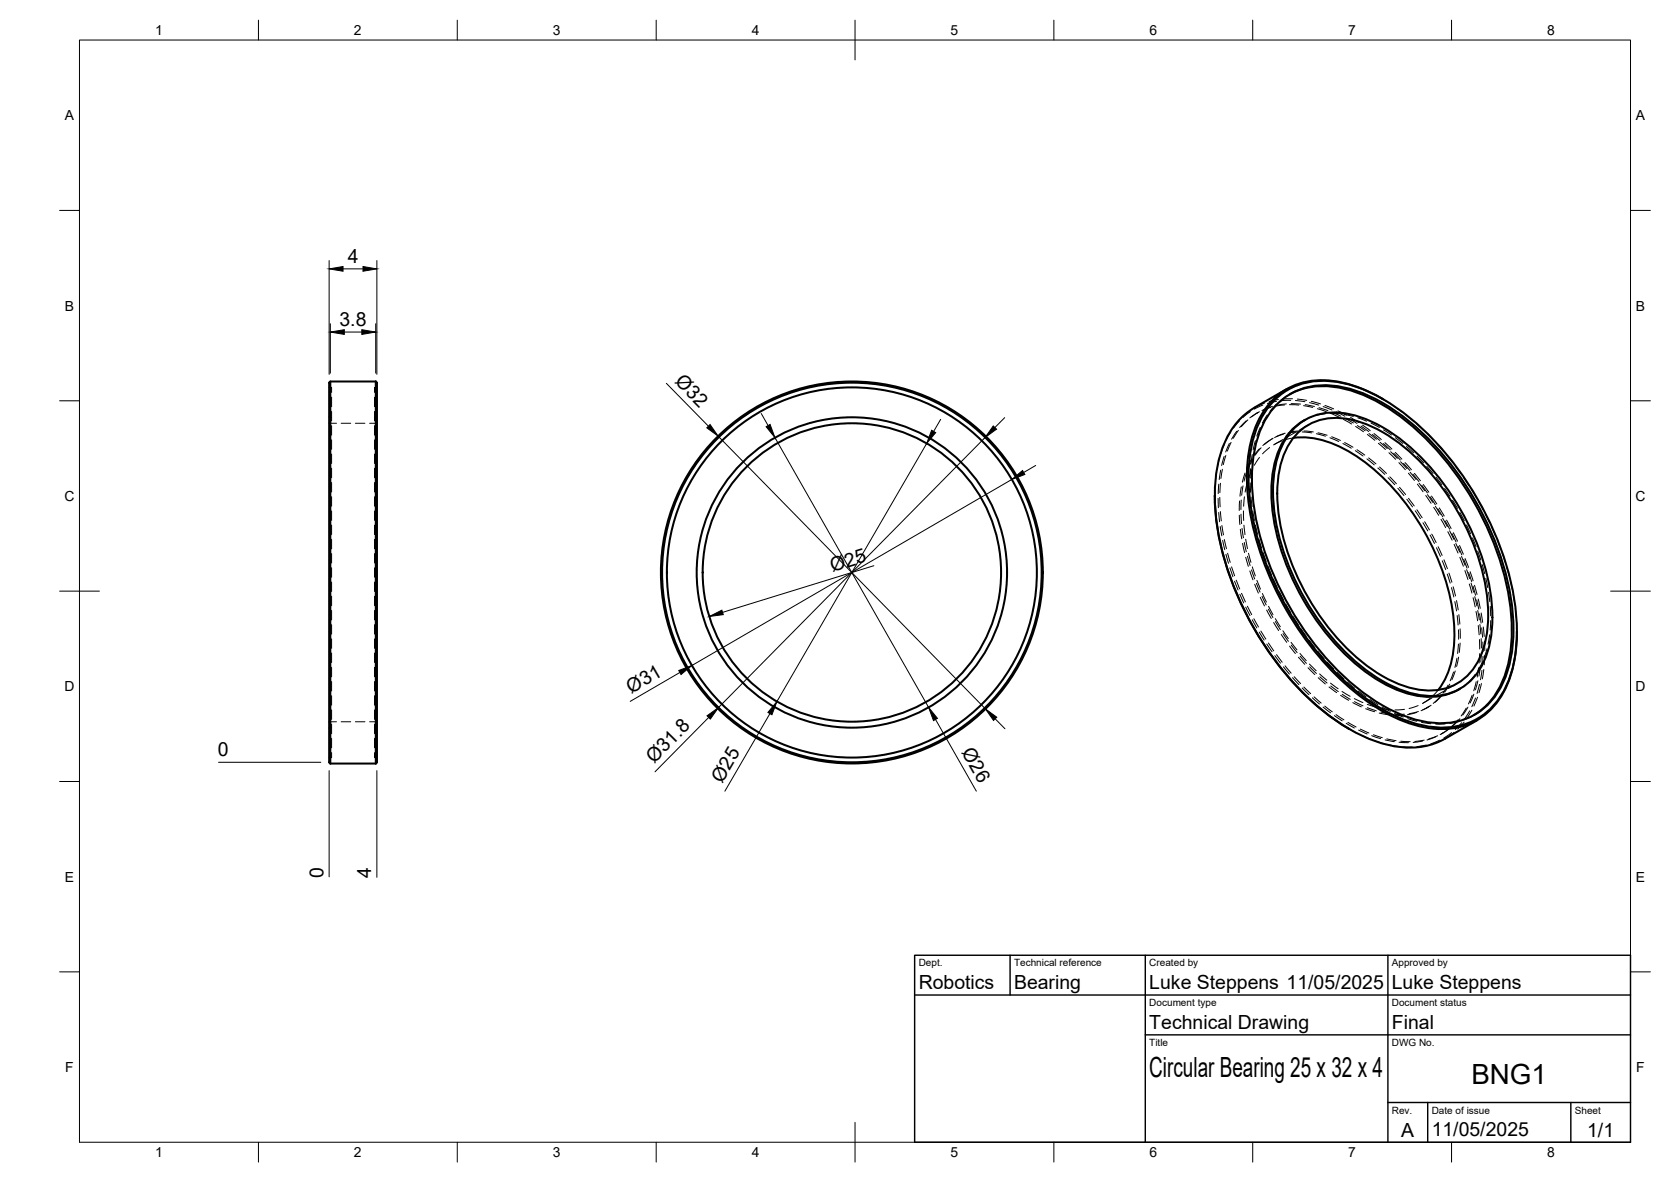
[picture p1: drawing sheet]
<svg xmlns="http://www.w3.org/2000/svg" width="420mm" height="297mm" viewBox="0 0 420 297" stroke-linecap="round" stroke-linejoin="round" font-family="sans-serif">
<!-- layer: Visible -->
<g fill="none" stroke="#000" stroke-width=".51">
<path d="M83.1 95.9v96M94.5 95.9l.3 .3v95.4l-.3 .3M94.5 95.9v96M94.5 95.9h-11.4l-.3 .3v95.4l.3 .3M323.5 97.8l-8.1 4.6a19.8 19.8 0 0 0-8.8 12.7 49.1 49.1 0 0 0 1.3 25.5 77.9 77.9 0 0 0 27.1 39.8 35.5 35.5 0 0 0 19.1 7.5 17.7 17.7 0 0 0 9.2-2.3l8.1-4.6M324.3 99.1a19.3 19.3 0 0 1 14.9-1.1 47.9 47.9 0 0 1 20.6 13.5 75.5 75.5 0 0 1 20.1 41.8 34.7 34.7 0 0 1-3 19.7 17.3 17.3 0 0 1-6.2 6.7M321 100.1a18.4 18.4 0 0 1 17.7-3.6 48.8 48.8 0 0 1 22.1 14.4 77.7 77.7 0 0 1 20.3 42.3 35.1 35.1 0 0 1-3.3 20.9 17.3 17.3 0 0 1-19.1 8.4 44.4 44.4 0 0 1-22.1-12.8 77.9 77.9 0 0 1-22.4-44.4 35.1 35.1 0 0 1 3.3-20.9l1-1.6zM321.6 101.1a17.9 17.9 0 0 1 17.3-3.5 47.6 47.6 0 0 1 21.6 14 75.7 75.7 0 0 1 19.8 41.3 34.2 34.2 0 0 1-3.2 20.3 16.9 16.9 0 0 1-18.6 8.2 43.3 43.3 0 0 1-21.6-12.4 76 76 0 0 1-21.8-43.3 34.2 34.2 0 0 1 3.2-20.4l1-1.6zM325.2 110a23.9 23.9 0 0 1 16.2 4.9 59.7 59.7 0 0 1 24.2 42 23.9 23.9 0 0 1-3.9 16.5M325.6 107.4a14.7 14.7 0 0 1 14.1-3.2 39.4 39.4 0 0 1 18.7 11.9 63.5 63.5 0 0 1 16.6 34.6 29 29 0 0 1-2.3 16.4 14.1 14.1 0 0 1-15.2 7.6 35.8 35.8 0 0 1-18.9-10.5 63.7 63.7 0 0 1-18.3-36.3 29 29 0 0 1 2.4-16.5l.8-1.5zM325.8 109.3a13.9 13.9 0 0 1 13.9-3.9 37.9 37.9 0 0 1 18.7 12 60.1 60.1 0 0 1 15.7 34.9 24.3 24.3 0 0 1-3.5 15.6 13.8 13.8 0 0 1-14.9 5.2 37.9 37.9 0 0 1-18.8-12 60.1 60.1 0 0 1-15.7-34.9 24.3 24.3 0 0 1 3.6-15.6zM327.8 105.7a16.3 16.3 0 0 0-7.4 10.9 42.9 42.9 0 0 0 2.7 24.4 62.2 62.2 0 0 0 21.3 28.6 26.9 26.9 0 0 0 16.1 5.5 14.1 14.1 0 0 0 6.6-2"/>
<path d="M328.2 105.5l-.4 .2M347.6 100.2l.2 .2M347.6 100.2a27.9 27.9 0 0 0-18.9-4.3 17.5 17.5 0 0 0-13.2 12 43.5 43.5 0 0 0-.5 24.4 78.3 78.3 0 0 0 27.6 43.1 35.7 35.7 0 0 0 19.7 7.8 17.3 17.3 0 0 0 17-11.8 33.9 33.9 0 0 0 2.1-12.5M305.4 124.5a69.8 69.8 0 0 0 11.4 36 66.8 66.8 0 0 0 22.5 22.7M381.4 158.7v.2M83.1 191.9h11.4"/>
<circle cx="214.2" cy="143.9" r="37.5"/>
<circle cx="214.2" cy="143.9" r="47.7"/>
<circle cx="214.2" cy="143.9" r="46.5"/>
<circle cx="214.2" cy="143.9" r="48"/>
<circle cx="214.2" cy="143.9" r="39"/>
</g>
<!-- layer: Hidden -->
<g fill="none" stroke="#000" stroke-width=".25">
<path d="M82.8 97.4h.6v1.2M83.4 99.8v2.4M94.2 99.8v2.4M94.8 97.4h-.6v1.2M324.2 99.1l-2.4 1.7M324.4 99l-.4 .2M82.8 104.9h.6M82.8 106.4h1.8M83.4 103.4v2.4M83.4 107v2.4M83.4 110.5v2.4M83.4 114.1v2.4"/>
<path d="M83.4 117.7v2.4M85.8 106.4h2.4M89.4 106.4h2.4M92.9 106.4h1.9M94.2 117.7v2.4M94.2 114.1v2.4M94.2 110.5v2.4M94.2 107v2.4M94.2 103.4v2.4M94.2 104.9h.6M305.9 118.6l-.3 2.3M306.7 115.1l-.6 2.3"/>
<path d="M306.9 118.2l-.3 2.3M307.4 117.9l-.4 2.4M307.8 114.7l-.6 2.3M307.8 111.7l-.8 2.2M308.2 114.5l-.6 2.3M309.1 111.4l-.9 2.2M309.5 108.5l-1.2 2.1M309.5 111.2l-.9 2.2M311 108.4l-1.3 2M311.4 108.1l-1.3 2M311.7 105.7l-1.5 1.9M313.1 118.9l-.7 2.3"/>
<path d="M313.4 105.8l-1.7 1.6M313.5 118.6l-.7 2.3M313.8 105.5l-1.7 1.7M314.4 103.4l-1.9 1.5M314.5 117.8l-.1 2.3M314.5 115.6l-1 2.2M314.8 118l-.9 2.2M314.9 114.2l-.3 2.4M315 115.4l-1.1 2.1M315.7 110.8l-.6 2.3M316.3 103.7l-2 1.3M316.4 103.6l-.4 .3"/>
<path d="M316.7 112.8l-1.5 1.8M316.7 103.5l-2 1.3M316.7 115l-1.3 1.9M316.9 107.4l-.9 2.2M317.1 112.5l-1.5 1.9M317.6 101.8l-2.2 1M318 101.3l-2.6 1.1M318.6 104.3l-1.2 2M319.2 112.5l-1.7 1.6M319.4 110.5l-1.9 1.5M319.5 102.4l-2.2 .8M319.9 110.3l-2 1.4"/>
<path d="M320 102.1l-2.3 .8M320.1 110.1l-.4 .3M320.9 101.6l-1.6 1.7M321 100.8l-2.3 .6M321.4 100.4l-2.3 .5M322.4 110.8l-2.2 1M322.6 110.4l-2.1 1.3M322.7 109.1l-2.2 .9M323 101.8l-2.3 .3M323.1 108.8l-2.2 .9M323.4 101.5l-2.3 .3M324.2 101.7l2.4 .1"/>
<path d="M324.5 100.6l-2.3 .1M324.6 101.5h2.4M325 100.2l-2.4 .1M325.2 110.1l-1.7 .3M325.7 100.7l2.4 .3M325.7 108.6l-2 1.2M326.2 100.3l2.3 .3M326.2 108.5l-2.3 .3M326.7 108.3l-2.4 .3M327.4 108.5l2.4 .3M327.8 101.9l2.3 .5M327.9 108.3l2.3 .2"/>
<path d="M328.2 101.7l2.3 .5M329 106.8l-2.2 1.2M329.3 101.2l2.3 .6M329.7 100.9l2.3 .6M329.7 104.8l-1.9 .9M331 109l2.3 .6M331.2 102.7l2.3 .7M331.4 108.8l2.3 .6M331.7 102.5l2.2 .7M332.7 102.2l2.2 .8M333.1 101.9l2.2 .9M333.2 104l-2.3 .4"/>
<path d="M334.4 103.9l2.4 .1M334.4 110l2.2 .9M334.6 103.9l2.1 .9M334.8 109.8l2.2 .9M335 103.6l2.2 1M336 103.5l2.1 1.1M336.4 103.3l2.2 1M337.7 111.5l2.1 1.1M337.8 105.4l2.1 1.2M337.9 104.1l2.4 .6M338.1 111.2l2.1 1.2M338.2 105.1l2.1 1.2"/>
<path d="M339.2 105.2l2 1.2M339.6 104.9l2 1.3M340.8 113.2l1.9 1.4M340.9 107.2l1.9 1.3M341.2 113l2 1.3M341.3 106.9l2 1.4M341.4 105l2.2 .8M342.2 107.1l1.9 1.3M342.6 106.8l1.9 1.4M343.7 115.3l1.8 1.5M343.8 109.2l1.9 1.4M344.1 115.1l1.9 1.5"/>
<path d="M344.2 109l1.9 1.4M344.7 106.3l2.1 1.1M345.1 109.2l1.8 1.5M345.5 109l1.8 1.5M346.5 117.6l1.7 1.6M346.6 111.4l1.8 1.6M346.9 117.4l1.7 1.6M347 111.2l1.8 1.5M347.6 100.2l2.1 1.3M347.8 111.5l1.8 1.6M347.9 108l2 1.3M348.2 111.2l1.8 1.6"/>
<path d="M349.2 113.8l1.7 1.6M349.5 119.8l1.6 1.8M349.7 113.5l1.6 1.7M350.4 113.9l1.7 1.7M350.7 102.2l1.9 1.4M350.8 113.7l1.7 1.7M350.9 110l1.8 1.4M351.7 116.3l1.7 1.7M352.2 116l1.6 1.8M352.9 116.5l1.6 1.7M353.3 116.3l1.6 1.8M353.5 104.3l1.9 1.5"/>
<path d="M353.7 112.2l1.7 1.6M354.1 118.9l1.5 1.8M354.6 118.7l1.5 1.8M355.3 119.2l1.5 1.8M355.6 119l1.5 1.8M356.3 106.6l1.7 1.6M356.3 114.6l1.6 1.7M358.8 117.2l1.5 1.8M358.9 109l1.7 1.8M361.1 119.9l1.4 1.9M361.4 111.6l1.5 1.8M363.7 114.3l1.5 1.9"/>
<path d="M365.9 117.1l1.4 1.9M83.4 121.2v2.4M83.4 124.8v2.4M83.4 128.4v2.4M83.4 132v2.4M83.4 135.5v2.4M83.4 139.1v2.4M94.2 139.1v2.4M94.2 135.5v2.4M94.2 132v2.4M94.2 128.4v2.4M94.2 124.8v2.4"/>
<path d="M94.2 121.2v2.4M305.5 122.1l-.1 2.6M306.3 125.2v2.4M306.4 128.8l.3 2.3M306.5 121.7l-.2 2.3M306.7 125l.1 2.4M306.8 132.3l.4 2.3M306.9 128.6l.2 2.3M306.9 121.4l-.2 2.4M307.2 132.1l.4 2.3M307.4 135.8l.6 2.3M307.8 135.6l.6 2.3"/>
<path d="M308.3 139.3l.6 2.3M308.7 139l.6 2.3M311.6 129.5l.2 2.3M311.7 125.9l-.1 2.4M311.9 133l.3 2.4M312 129.2l.2 2.4M312.1 125.7l-.1 2.3M312.1 122.4l-.3 2.3M312.3 132.8l.4 2.3M312.4 136.6l.5 2.3M312.5 122.1l-.3 2.4M312.7 128.4v2.4"/>
<path d="M312.8 132l.2 2.4M312.9 136.3l.5 2.3M312.9 124.8l-.2 2.4M313.2 135.5l.5 2.4M313.6 121.4l-.5 2.3M313.7 139.8l.6 2.3M313.9 139l.6 2.3M314.4 121.4l.1 2.3M314.6 124.9l.2 2.4M315 128.4l.4 2.4M315.7 132l.5 2.3M316.5 135.4l.7 2.3"/>
<path d="M317.6 138.8l.8 2.3M349 120.1l1.7 1.7M351.5 122.7l1.5 1.8M351.9 122.5l1.5 1.8M353.7 125.5l1.5 1.9M354.2 125.2l1.4 1.9M355.8 128.4l1.4 2M356.3 128.1l1.3 2M356.4 121.7l1.4 1.9M356.8 121.4l1.4 1.9M357.5 121.9l1.4 2M357.8 131.4l1.2 2"/>
<path d="M357.9 121.8l1.4 1.9M358.2 131.1l1.2 2.1M358.5 124.5l1.3 2M358.9 124.3l1.4 1.9M359.6 124.8l1.3 2M359.6 134.5l1.1 2.1M359.9 124.7l1.4 1.9M360 134.2l1.1 2.1M360.5 127.5l1.2 2M360.9 127.2l1.3 2.1M361.2 137.7l1 2.1M361.5 127.9l1.3 2"/>
<path d="M361.6 137.4l1 2.2M361.9 127.6l1.2 2.1M362.3 130.5l1.2 2.1M362.8 130.3l1.1 2M363.2 122.8l1.4 1.9M363.4 130.9l1.1 2.1M363.7 130.7l1.2 2.1M364 133.6l1.1 2.1M364.5 133.4l1 2.1M365.1 134.1l1 2.1M365.2 125.7l1.3 2M365.4 133.9l1.1 2.1"/>
<path d="M365.6 136.8l1 2.2M366.1 136.6l.9 2.1M366.6 137.3l1 2.2M367 137.1l.9 2.2M367.1 128.8l1.1 2.1M367.5 139.8l.9 2.2M368 120l1.3 2M368.7 131.9l1.1 2.2M370 123l1.2 2M370.2 135.2l.9 2.2M371.6 138.5l.7 2.2M371.8 126.1l1.1 2.1"/>
<path d="M373.5 129.2l1 2.1M375.1 132.4l.9 2.2M376.4 135.7l.9 2.2M377.7 139.1l.8 2.2M83.4 142.7v2.4M83.4 146.3v2.3M83.4 149.8v2.4M83.4 153.4v2.4M83.4 157v2.3M94.2 157v2.3M94.2 153.4v2.4M94.2 149.8v2.4"/>
<path d="M94.2 146.3v2.3M94.2 142.7v2.4M309.2 142.7l.8 2.2M309.7 142.5l.7 2.2M310.4 146.1l.9 2.2M310.8 145.8l.9 2.2M311.7 149.3l1 2.2M312.2 149.1l.9 2.2M313.2 152.6l1.1 2.1M313.2 140l.7 2.3M313.6 152.3l1.1 2.2M314.3 143.5l.7 2.2"/>
<path d="M314.7 143.2l.8 2.3M314.9 155.8l1.1 2M314.9 142.5l.7 2.2M315.3 155.5l1.1 2.1M315.5 146.8l.9 2.2M315.9 146.6l.9 2.2M316 145.8l.9 2.2M316.6 158.8l1.3 2.1M316.9 150.1l1 2.2M317 158.6l1.3 2M317.3 149.9l1.1 2.1M317.4 149.1l1 2.2"/>
<path d="M318.5 153.3l1.1 2.1M318.8 142.2l.9 2.2M318.9 153.1l1.2 2.1M319 152.4l1.1 2.1M320.2 145.5l1 2.2M320.3 156.4l1.2 2.1M320.7 156.2l1.2 2M320.7 155.5l1.2 2M321.7 148.7l1.1 2.1M322.2 159.5l1.3 1.9M322.6 158.5l1.3 2M322.6 159.2l1.4 2"/>
<path d="M323.3 151.9l1.2 2.1M325.2 155l1.2 2M327.1 158l1.4 1.9M362.6 140.9l.9 2.3M363.1 140.7l.8 2.2M363.9 144.3l.7 2.2M364.3 144l.8 2.3M365 147.7l.5 2.3M365.4 147.5l.6 2.3M365.8 151.2l.4 2.3M366.2 150.9l.4 2.4M366.4 154.7l.2 2.4"/>
<path d="M366.7 158.3l.1 2.3M366.8 154.5l.3 2.3M367.1 140.1l.8 2.2M367.1 158l.1 2.4M368 140.6l.9 2.2M368.3 143.4l.8 2.2M368.4 140.4l.9 2.2M368.8 143.2l.7 2.2M369.3 143.9l.7 2.3M369.4 146.8l.7 2.2M369.7 143.7l.7 2.3M369.9 146.5l.6 2.3"/>
<path d="M370.4 147.3l.6 2.3M370.4 150.2l.5 2.3M370.8 147.1l.6 2.3M370.8 150l.5 2.3M371.1 153.7l.4 2.3M371.3 150.8l.5 2.3M371.6 153.4l.4 2.4M371.7 150.5l.5 2.4M371.7 157.2l.2 2.3M372 154.2l.4 2.4M372.1 156.9l.2 2.4M372.4 154l.4 2.4"/>
<path d="M372.6 157.8l.2 2.4M372.7 141.9l.6 2.3M373 157.6l.2 2.3M373.6 145.3l.5 2.4M374.3 148.9l.3 2.3M374.6 159.5l-.4 2.4M374.7 152.4l.1 2.4M374.8 156l-.1 2.3M378.8 142.5l.7 2.2M379.8 145.9l.5 2.3M380.5 149.4l.4 2.4M381 152.9l.3 2.4"/>
<path d="M381.3 156.5l.1 2.4M83.4 160.6v2.3M83.4 164.1v2.4M83.4 167.7v2.4M83.4 171.3v2.3M83.4 174.8v2.4M83.4 178.4v2.4M94.2 178.4v2.4M94.2 174.8v2.4M94.2 171.3v2.3M94.2 167.7v2.4M94.2 164.1v2.4"/>
<path d="M94.2 160.6v2.3M318.5 161.8l1.3 2M318.9 161.6l1.4 2M320.5 164.8l1.5 1.9M321 164.5l1.4 1.9M322.7 167.6l1.5 1.8M323.1 167.3l1.6 1.9M324.3 162.4l1.4 1.8M324.6 161.4l1.5 1.9M324.7 162.1l1.5 1.9M325 170.3l1.6 1.7M325.4 170.1l1.6 1.7"/>
<path d="M326.5 165.2l1.6 1.7M326.9 164.2l1.5 1.8M326.9 164.9l1.6 1.8M327.4 172.9l1.7 1.7M327.9 172.7l1.6 1.6M328.9 167.8l1.7 1.7M329.2 160.9l1.4 1.9M329.2 166.9l1.7 1.7M329.3 167.6l1.7 1.7M330 175.4l1.8 1.5M330.4 175.1l1.8 1.6M331.4 163.7l1.5 1.8"/>
<path d="M331.4 170.3l1.8 1.6M331.8 169.4l1.8 1.5M331.9 170.1l1.8 1.5M332.7 177.7l1.9 1.4M333.1 177.4l1.9 1.5M333.7 166.4l1.7 1.7M334.2 172.6l1.9 1.5M334.5 171.7l2 1.4M334.6 172.4l1.9 1.4M335.5 179.8l2 1.4M335.9 179.6l2 1.3M336.2 169l1.7 1.6"/>
<path d="M337.1 174.7l2 1.3M337.4 173.8l2.1 1.2M337.5 174.5l2 1.3M338.8 171.4l1.8 1.5M340.1 176.6l2.2 1M340.5 175.6l2.2 1M340.6 176.3l2.1 1.1M341.5 173.7l2 1.4M343.4 178.1l2.2 .8M343.8 177l2.3 .7M343.8 177.8l2.3 .8M344.4 175.8l2.1 1.3"/>
<path d="M346.8 179.2l2.3 .4M347.2 179l2.3 .4M347.2 178l2.4 .4M347.5 177.7l2.1 1.1M350.3 179.7h2.4M350.6 179.3l2.2 .9M353.1 179.5h-2.4M353.1 178.3l-2.3 .1M356.2 179.1l-2.3 .5M356.6 177.3l-2.3 .7M356.6 178.8l-2.3 .6M359.1 177.7l-.5 .3"/>
<path d="M359.4 177.5l-2.1 1.1M359.6 175.5l-1.9 1.3M359.8 177.2l-2.1 1.2M360.1 175.4l-2.2 1.3M361.7 173.4l-1.2 1.3M362.1 175.1l-1.7 1.7M362.5 174.9l-1.7 1.6M363.2 173.6l-2.1 1.2M364.1 172.2l-1.3 2M364.5 171.9l-1.3 2M365.5 168.9l-.9 2.2M365.9 168.6l-.8 2.2"/>
<path d="M366.3 165.4l-.5 2.3M366.4 171.8l-2.2 1.2M366.7 161.8l-.2 2.4M366.8 165.1l-.6 2.4M367.1 161.6l-.2 2.4M368.5 172.1l-1.8 1.2M368.7 177.9l-1.3 2M369.1 177.7l-1.3 2M369.5 178.7l-1.2 2M370.1 178.5l-1.3 2M370.2 174.7l-1 2.2M370.6 174.5l-.9 2.1"/>
<path d="M370.7 179.7l-2.7 1.2M370.9 179.6l-.4 .2M370.9 169.5l-1.5 1.8M371 175.4l-.9 2.2M371.2 171.3l-.6 2.3M371.5 175.2l-.9 2.2M371.6 171.1l-.6 2.3M371.8 167.8l-.4 2.3M372 160.7l.1 2.4M372 172l-.6 2.3M372 164.3l-.1 2.3M372.2 167.6l-.3 2.3"/>
<path d="M372.4 160.5l.1 2.3M372.5 164l-.2 2.4M372.5 171.8l-.6 2.3M372.6 168.5l-.3 2.3M372.7 166.4l-1.1 2.1M372.9 161.3v2.4M372.9 164.9l-.2 2.4M373.1 168.3l-.4 2.3M373.3 161.1v2.4M373.3 164.7l-.1 2.4M373.9 163l-.7 2.3M82.8 182.9h.6"/>
<path d="M82.8 181.4h1.8M83.4 182v2.4M83.4 185.6v2.3M83.4 189.1v1.3h-.6M85.8 181.4h2.4M89.4 181.4h2.4M92.9 181.4h1.9M94.2 189.1v1.3h.6M94.2 185.6v2.3M94.2 182v2.4M94.2 182.9h.6M338.5 181.8l2.1 1.2"/>
<path d="M338.9 181.5l2.1 1.2M339 183.1l2.4 1.2M341.6 183.5l2.2 1M342 183.2l2.2 1M342.4 184.9l2.2 .9M344.9 184.9l2.2 .7M345.3 184.6l2.3 .8M345.7 186.2l2.3 .7M348.3 185.9l2.3 .5M348.7 185.7l2.3 .4M349.2 187.2l2.3 .4M351.8 186.5l2.3 .1"/>
<path d="M352.2 186.3l2.4 .1M352.7 187.7h2.4M354 180.6l2.3 .7M357.4 181.5l2.4 .4M357.7 186.3l-2.4 .3M358.1 186l-2.4 .3M358.6 187.2l-2.3 .4M361 185.1l-2.2 .9M361.5 184.9l-2.3 .8M362 186l-2.2 .9M362.8 184.2l-.4 .3M363.3 181.9l-2.3 .1"/>
<path d="M364.1 183.3l-2 1.3M364.5 183.1l-2 1.3M365 184.1l-2 1.4M365.6 184l-2.3 1.6M366.6 180.9l-1.6 1.6M366.9 181.3l-2.4 .5M367.1 180.6l-1.7 1.7M367.5 181.6l-1.6 1.8M368.1 181.5l-1.6 1.7"/>
</g>
<!-- layer: BORDER -->
<g fill="none" stroke="#000" stroke-width=".25">
<path d="M20 10.1h390v276.9h-390zM65 5.1v5M115 5.1v5M165 5.1v5M215 5.1v10M265 5.1v5M315 5.1v5M365 5.1v5M15 52.9h5M410 52.9h5M15 100.7h5M410 100.7h5"/>
<path d="M15 148.6h10M405 148.6h10M15 196.4h5M410 196.4h5M15 244.2h5M410 244.2h5M65 287v5M115 287v5M165 287v5M215 282.1v9.9M265 287v5M315 287v5"/>
<path d="M365 287v5"/>
</g>
<!-- layer: TITLEBLOCK -->
<path d="M230 240.1h180v46.9h-180zM230 250h180M254 240.1v9.9M288 240.1v46.9M349 240.1v46.9M288 260.1h122M349 277.1h61M359 277.1v9.9M395 277.1v9.9" fill="none" stroke="#000" stroke-width=".36"/>
<!-- layer: FD_Dimensions -->
<g fill="none" stroke="#000" stroke-width=".25">
<path d="M82.8 65.5v28.6M86.3 67.6h5M94.8 65.5v28.6M83.1 81.4v12.4M86.6 83.4h4.4M94.5 81.4v12.4M167.6 96.3l10.5 10.8M180.6 109.6l67.2 68.5M191.4 103.9l1.7 3M194.9 110l38.6 67.8M233 111.4l-37.7 64.9M236.5 105.4l-1.7 3"/>
<path d="M247.7 109.9l-67 67.9M252.6 105l-2.5 2.4M260.4 117l-3 1.7M254.4 120.5l-80.4 46.7M219.7 142.2l-38 11.7M170.9 169l-12.4 7.3M193.6 179.3l-11.3 19.5M54.9 191.6h25.8M82.8 193.7v26.7M94.8 193.7v26.8M178.2 180.3l-13.5 13.7M235.2 180.8l10.3 18"/>
<path d="M250.2 180.6l2.5 2.5"/>
</g>
<g fill="#000" stroke="#000" stroke-width=".25">
<path d="M82.8 67.6l3.5-.6v1.2zM91.3 67l3.5 .6-3.5 .6zM83.1 83.4l3.5-.5v1.1zM91 82.9l3.5 .5-3.5 .6zM177.7 107.5l.8-.8 2.1 2.9zM192.6 107.2l1-.5 1.3 3.3zM234.3 108.1l1 .6-2.3 2.7zM249.7 107l.9 .9-2.9 2zM254.4 120.5l2.7-2.3 .6 1zM178.4 154.9l3.1-1.6 .4 1.2zM170.7 168.5l3.3-1.3-2.8 2.3zM177.8 179.9l2.9-2.1-2.1 2.9z"/>
<path d="M195.3 176.3l-1.2 3.3-1-.6zM233.5 177.8l2.2 2.7-1 .6zM247.8 178.1l2.8 2.1-.8 .8z"/>
</g>
<g font-size="7">
<text x="289" y="270.6">Circular Bearing 25 x 32 x 4</text>
<text x="370" y="272.3">BNG1</text>
</g>
<g font-size="4.9">
<text x="87.5" y="66.2">4</text>
<text x="85.4" y="82">3.8</text>
<text x="169.5" y="96.1" transform="rotate(46 169.5 96.1)">Ø32</text>
<text x="209.3" y="143.8" transform="rotate(-17 209.3 143.8)">Ø25</text>
<text x="158.7" y="174.3" transform="rotate(-30 158.7 174.3)">Ø31</text>
<text x="54.7" y="190.1">0</text>
<text x="241.7" y="189" transform="rotate(60 241.7 189)">Ø26</text>
<text x="164.4" y="192" transform="rotate(-45 164.4 192)">Ø31.8</text>
<text x="181.5" y="197" transform="rotate(-60 181.5 197)">Ø25</text>
<text x="81.3" y="220.5" transform="rotate(-90 81.3 220.5)">0</text>
<text x="93.4" y="220.5" transform="rotate(-90 93.4 220.5)">4</text>
<text x="231" y="248.5">Robotics</text>
<text x="255" y="248.5">Bearing</text>
<text x="289" y="248.5">Luke Steppens 11/05/2025</text>
<text x="350" y="248.5">Luke Steppens</text>
<text x="289" y="258.6">Technical Drawing</text>
<text x="350" y="258.6">Final</text>
<text x="352.3" y="285.7">A</text>
<text x="360" y="285.5">11/05/2025</text>
<text x="399.1" y="285.7">1/1</text>
</g>
<g font-size="3.5">
<text x="39" y="8.8">1</text>
<text x="89" y="8.8">2</text>
<text x="139" y="8.8">3</text>
<text x="189" y="8.8">4</text>
<text x="239" y="8.8">5</text>
<text x="289" y="8.8">6</text>
<text x="339" y="8.8">7</text>
<text x="389" y="8.8">8</text>
<text x="16.3" y="30.2">A</text>
<text x="411.3" y="30.2">A</text>
<text x="16.3" y="78">B</text>
<text x="411.3" y="78">B</text>
<text x="16.2" y="125.9">C</text>
<text x="411.2" y="125.9">C</text>
<text x="16.2" y="173.7">D</text>
<text x="411.2" y="173.7">D</text>
<text x="16.3" y="221.6">E</text>
<text x="411.3" y="221.6">E</text>
<text x="16.4" y="269.4">F</text>
<text x="411.4" y="269.4">F</text>
<text x="39" y="290.8">1</text>
<text x="89" y="290.8">2</text>
<text x="139" y="290.8">3</text>
<text x="189" y="290.8">4</text>
<text x="239" y="290.8">5</text>
<text x="289" y="290.8">6</text>
<text x="339" y="290.8">7</text>
<text x="389" y="290.8">8</text>
</g>
<g font-size="2.5">
<text x="231" y="242.9">Dept.</text>
<text x="255" y="242.9">Technical reference</text>
<text x="289" y="242.9">Created by</text>
<text x="350" y="242.9">Approved by</text>
<text x="289" y="252.8">Document type</text>
<text x="350" y="252.8">Document status</text>
<text x="289" y="262.9">Title</text>
<text x="350" y="262.9">DWG No.</text>
<text x="350" y="279.9">Rev.</text>
<text x="360" y="279.9">Date of issue</text>
<text x="396" y="279.9">Sheet</text>
</g>
</svg>
